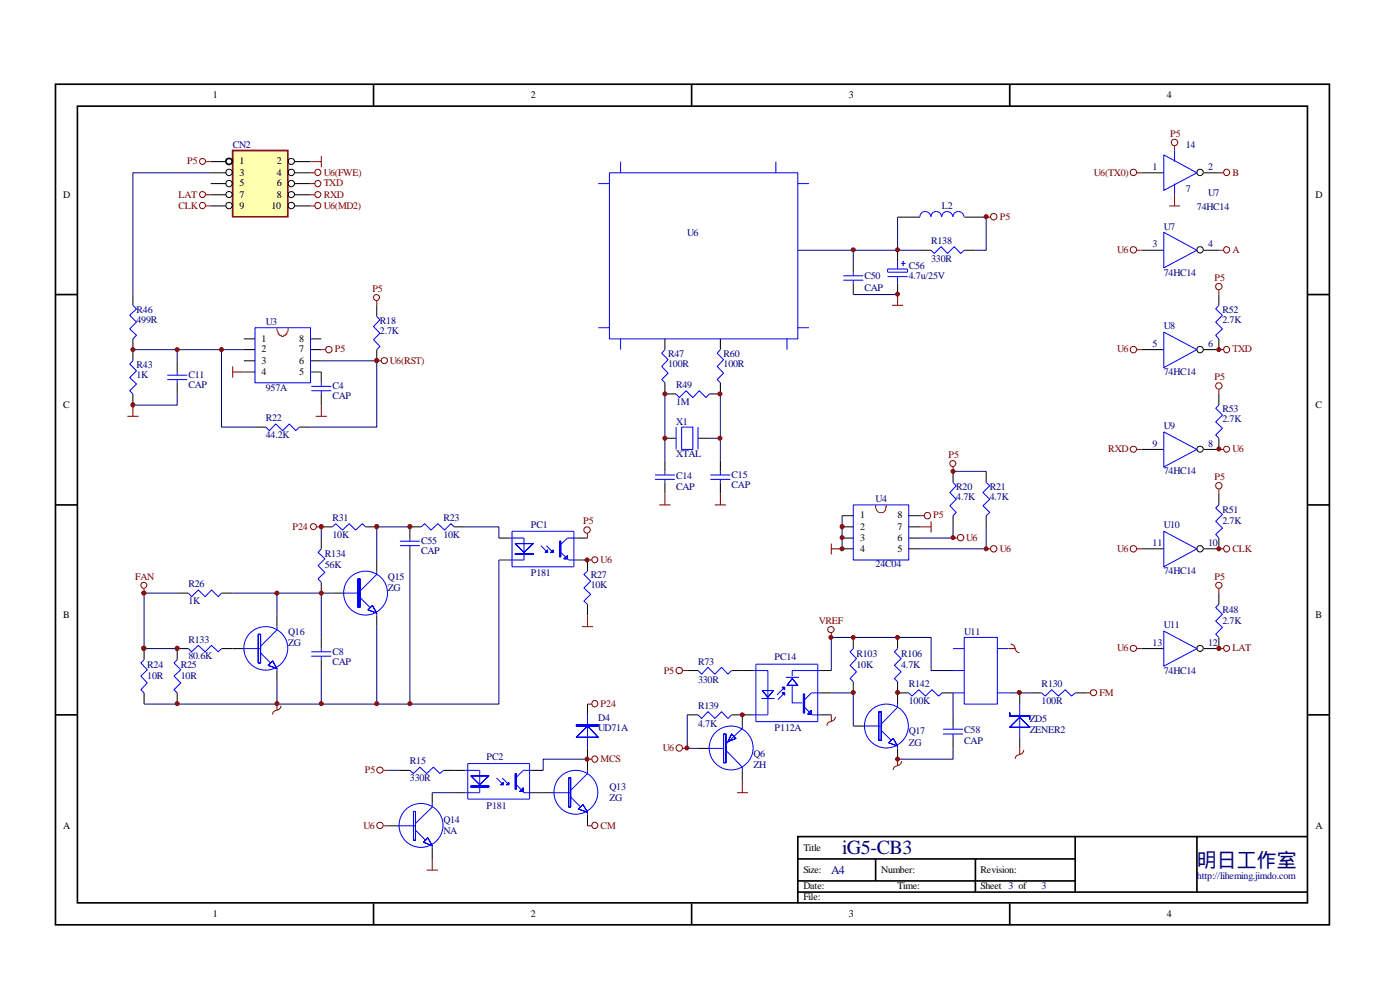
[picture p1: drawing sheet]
<svg xmlns="http://www.w3.org/2000/svg" width="297mm" height="210mm" viewBox="0 0 297 210" stroke-linecap="round" stroke-linejoin="round" font-family="sans-serif">
<g fill="none" stroke="#000" stroke-width=".35">
<path d="M11.8 17.9h270.2v178.3h-270.2zM79.2 17.9v4.6M146.7 17.9v4.6M214.2 17.9v4.6M16.4 22.5h261v169h-261zM11.8 62.5h4.6M277.5 62.5h4.6M11.8 107.1h4.6M277.5 107.1h4.6M11.8 151.6h4.6M277.5 151.6h4.6M228.1 177.5v11.7"/>
<path d="M253.9 177.5h-84.7v14.1M277.5 177.5h-23.6v11.7M79.2 191.6v4.7M146.7 191.6v4.7M169.2 182.2h58.9M169.2 189.2h108.3M169.2 186.9h58.9M185.8 182.2v4.7M206.9 182.2v7M214.2 191.6v4.7"/>
</g>
<path d="M49.4 32h11.6v13.9h-11.6z" fill="#ffffb0"/>
<path d="M49.4 31.9h11.6v14.1h-11.6z" fill="none" stroke="#800000" stroke-width=".35"/>
<circle cx="48.6" cy="34.2" r=".66" fill="none" stroke="#000" stroke-width=".35"/>
<g fill="none" stroke="#000" stroke-width=".21">
<path d="M44.7 34.3h3.2M44.7 36.7h3.2M44.7 38.9h3.2M62.6 34.3h3.3M62.6 36.7h3.3M62.6 38.9h3.3M242.1 36.7h4.8M255.4 36.7h3.2M44.7 41.3h3.2M44.7 43.7h3.2M62.6 41.3h3.3M62.6 43.7h3.3"/>
<path d="M181 55.4v2.3M190.4 46.1h4.8M190.4 53.1v2.3M195.2 53.1h2.3M204.6 53.1h2.3M204.6 46.1h4.6M242.1 53.1h4.8M255.4 53.1h3.2M28.2 62.5v2.3M28.2 71.9v4.6M37.6 76.5v2.4M51.7 71.9h2.4"/>
<path d="M51.7 74.2h2.4M51.7 76.5h2.4M51.7 78.9h2.4M65.9 71.9h2.3M65.9 74.2h2.3M65.9 76.5h2.3M65.9 78.9h2.3v2.3M79.9 64.8v2.3M79.9 74.2v2.3M141.1 71.9v2.3M152.8 71.9v2.3M181 60.1v2.4"/>
<path d="M190.4 60.1v2.4M242.1 74.2h4.8M258.6 71.9v2.3h-3.2M258.6 62.5v2.3M28.2 83.6v2.3M37.6 81.2v2.4M54.1 90.6h2.3M63.5 90.6h2.4M68.2 83.6v2.3M141.1 81.2v2.4h2.3M141.1 97.7v2.3M141.1 93h2.3"/>
<path d="M148.1 93h2.4M152.8 81.2v2.4h-2.3M152.8 97.7v2.3M202.2 100v2.4M209.2 100v2.4M242.1 95.3h4.8M258.6 93v2.3h-3.2M258.6 83.6v2.3M68.2 114.1v2.3M68.2 111.8h2.3M77.6 111.8h2.3M79.9 118.8v2.4"/>
<path d="M87 116.4v2.4M89.3 111.8h-2.3v2.3M96.4 111.8h2.3M105.8 114.1h2.3M105.8 118.8h2.3M122.3 114.1h2.3M122.3 118.8h2.3v2.4M141.1 102.4v2.3M152.8 102.4v2.3M178.6 116.4h2.4M178.6 114.1h2.4M178.6 111.8h2.4"/>
<path d="M178.6 109.4h2.4M192.8 116.4h2.4M192.8 114.1h2.4M192.8 111.8h2.4M192.8 109.4h2.4M202.2 109.4v2.4M209.2 109.4v2.4M242.1 116.4h4.8M258.6 114.1v2.3h-3.2M258.6 104.7v2.4M30.6 137.6v2.4M37.6 125.8h2.4"/>
<path d="M40 137.6h-2.4v2.4M47 137.6h4.7M47 125.8h2.4M58.8 130.6v2.3M68.2 123.5v2.3M68.2 135.2v2.4M68.2 140v2.2M70.5 125.8h2.4M79.9 130.6v2.3M124.6 128.2v2.4M181 135.2v2.4M190.4 135.2v2.4"/>
<path d="M242.1 137.6h4.8M258.6 135.2v2.4h-3.2M258.6 125.8v2.4M30.6 147v2.4M37.6 147v2.4M58.8 142.2v2.4M124.6 149.4v2.2M124.6 158.7v4.7M145.8 142.2h2.3M145.8 151.6h2.3M148.1 158.7h2.4M155.2 142.2h4.7"/>
<path d="M155.2 151.6h4.7M157.5 151.6v2.4M174 142.2h2.4M174 151.6h2.4M174 147h2.4M181 144.6v2.4M181 154h2.4M190.4 144.6v4.8M190.4 158.7v2.3M190.4 147h2.4M199.8 147h2.4M202.2 151.6v2.4"/>
<path d="M202.2 156.4v2.3M216.3 147v2.4M216.3 156.4v2.3M218.6 147h2.4M228.1 147h2.3M82.3 175.2h2.4M84.7 163.4h2.3M91.7 168.1v2.3M91.7 179.8v2.4M94.1 163.4h4.6M96.4 168.1h2.3M112.9 163.4h2.3"/>
<path d="M112.9 168.1h4.6M124.6 172.8v2.4M157.5 163.4v2.4"/>
<circle cx="48.6" cy="38.9" r=".68"/>
<circle cx="48.6" cy="36.6" r=".68"/>
<circle cx="61.8" cy="38.9" r=".68"/>
<circle cx="61.8" cy="36.6" r=".68"/>
<circle cx="61.8" cy="34.2" r=".66"/>
<circle cx="254.6" cy="36.6" r=".68"/>
<circle cx="48.6" cy="43.6" r=".68"/>
<circle cx="48.6" cy="41.3" r=".66"/>
<circle cx="61.8" cy="43.6" r=".68"/>
<circle cx="61.8" cy="41.3" r=".66"/>
<circle cx="254.6" cy="53" r=".68"/>
<circle cx="254.6" cy="74.2" r=".68"/>
<circle cx="254.6" cy="95.3" r=".66"/>
<circle cx="254.6" cy="116.4" r=".68"/>
<circle cx="254.6" cy="137.5" r=".66"/>
</g>
<g fill="none" stroke="#800000" stroke-width=".21">
<path d="M43.7 34.3h1M65.9 34.3h2.3M65.9 36.7h.9M65.9 38.9h.9M68.2 33.1v2.4M241.2 36.7h.9M249.2 31v.9M258.6 36.7h1M43.7 41.3h1M43.7 43.7h1M65.9 41.3h.9M65.9 43.7h.9"/>
<path d="M209.2 46.1h.9M241.2 53.1h.9M248.1 43.7h2.3M249.2 41.3v2.4M258.6 53.1h1M49.4 77.7v2.4M49.4 78.9h2.3M68.2 74.2h.9M79.9 63.8v1M79.9 76.5h1M189.2 64.8h2.4M190.4 62.5v2.3"/>
<path d="M241.2 74.2h.9M258.6 74.2h1M258.6 61.6v.9M27 88.3h2.4M28.2 85.9v2.4M67 88.3h2.3M68.2 85.9v2.4M202.2 99.1v.9M241.2 95.3h.9M258.6 82.6v1M258.6 95.3h1M67.2 111.8h1"/>
<path d="M124.6 113.2v.9M124.6 118.8h1M139.9 107.1h2.3M141.1 104.7v2.4M151.6 107.1h2.4M152.8 104.7v2.4M176.4 116.4h2.2M176.4 115.3v2.3M195.2 111.8h2.3M195.2 109.4h.9M197.5 110.6v2.3M202.2 114.1h.9"/>
<path d="M209.2 116.4h.9M241.2 116.4h.9M258.6 103.8v.9M258.6 116.4h1M30.6 124.9v.9M123.4 132.9h2.4M124.6 130.6v2.3M176.4 134.3v.9M214 137.6h1.4M214.4 136.7a.87 .87 0 0 1 .9 .8M215.4 137.5a.87 .87 0 0 0 .8 .9M241.2 137.6h.9"/>
<path d="M258.6 124.9v.9M258.6 137.6h1M58.7 150.7a.8 .8 0 0 0-.9 .9M58.8 149.4v1.3M59.6 149.7a.94 .94 0 0 1-.9 .9M124.6 149.4h1M144.9 142.2h.9M144.9 158.7h.9M176.3 153.1a.8 .8 0 0 0-.9 .8M176.4 151.6v1.5M177.2 152.1a.94 .94 0 0 1-.9 .9M216.3 158.7v1.4"/>
<path d="M217.2 159.1a.94 .94 0 0 1-1 .9M230.4 147h.9M81.4 163.4h.9M81.4 175.2h.9M124.6 175.2h1M124.6 161h1M156.4 168.1h2.3M157.5 165.8v2.3M190.3 162.5a.8 .8 0 0 0-.8 .8M190.4 161v1.5M191.3 161.5a.94 .94 0 0 1-1 .9M216.2 160.1a.8 .8 0 0 0-.8 .9"/>
<path d="M90.5 184.6h2.4M91.7 182.2v2.4"/>
<circle cx="43" cy="34.2" r=".64"/>
<circle cx="67.4" cy="38.9" r=".66"/>
<circle cx="67.4" cy="36.6" r=".66"/>
<circle cx="240.4" cy="36.6" r=".68"/>
<circle cx="249.2" cy="30.2" r=".68"/>
<circle cx="260.2" cy="36.6" r=".66"/>
<circle cx="42.9" cy="43.6" r=".66"/>
<circle cx="43" cy="41.3" r=".64"/>
<circle cx="67.4" cy="43.6" r=".66"/>
<circle cx="67.4" cy="41.3" r=".64"/>
<circle cx="210.8" cy="46" r=".68"/>
<circle cx="240.4" cy="53" r=".68"/>
<circle cx="260.2" cy="53" r=".66"/>
<circle cx="69.8" cy="74.2" r=".68"/>
<circle cx="79.9" cy="63.1" r=".64"/>
<circle cx="81.5" cy="76.5" r=".66"/>
<circle cx="240.4" cy="74.2" r=".68"/>
<circle cx="258.6" cy="60.8" r=".68"/>
<circle cx="260.2" cy="74.1" r=".66"/>
<circle cx="202.1" cy="98.3" r=".64"/>
<circle cx="240.5" cy="95.3" r=".66"/>
<circle cx="258.6" cy="81.9" r=".68"/>
<circle cx="260.2" cy="95.3" r=".64"/>
<circle cx="66.5" cy="111.7" r=".64"/>
<circle cx="124.5" cy="112.4" r=".68"/>
<circle cx="126.2" cy="118.7" r=".64"/>
<circle cx="196.8" cy="109.4" r=".68"/>
<circle cx="203.8" cy="114" r=".68"/>
<circle cx="210.8" cy="116.4" r=".68"/>
<circle cx="240.4" cy="116.4" r=".68"/>
<circle cx="258.6" cy="103" r=".68"/>
<circle cx="260.2" cy="116.4" r=".66"/>
<circle cx="30.5" cy="124.1" r=".64"/>
<circle cx="176.3" cy="133.6" r=".66"/>
<circle cx="240.5" cy="137.5" r=".66"/>
<circle cx="258.6" cy="124.2" r=".66"/>
<circle cx="260.2" cy="137.5" r=".64"/>
<circle cx="126.2" cy="149.2" r=".66"/>
<circle cx="144.1" cy="142.2" r=".68"/>
<circle cx="144.1" cy="158.7" r=".68"/>
<circle cx="232" cy="146.9" r=".66"/>
<circle cx="80.6" cy="175.1" r=".68"/>
<circle cx="80.6" cy="163.4" r=".66"/>
<circle cx="126.2" cy="161" r=".66"/>
<circle cx="126.2" cy="175.1" r=".66"/>
</g>
<g fill="none" stroke="#00f" stroke-width=".21">
<path d="M126.9 38.9h2.4M129.3 36.7h39.9v35.2h-39.9zM131.7 34.3v2.4M164.6 34.3v2.4M169.2 38.9h2.4M246.9 32.9l7 3.8-7 3.7zM249.2 31.9v2.4M249.2 38.9v2.4M178.9 58.5h4.2M178.9 59.4h4.2M181 57.7v.8M181 59.4v.7"/>
<path d="M188.3 57.1h4.2v.6h-4.2zM188.3 58.7h4.2M190.4 55.4v1.7M190.4 58.7v1.4M191.2 55.9h.9M191.6 55.4v1M195.2 46a1.14 1.14 0 0 1 1.1-1.1 1.14 1.14 0 0 1 1.1 1.1M197.5 46a1.1 1.1 0 0 1 1.1-1.1 1.1 1.1 0 0 1 1.1 1.1M197.5 53.1l.7 .7 1.4-1.5 1.4 1.5 1.4-1.5 1.4 1.5 .8-.7M199.8 46a1.14 1.14 0 0 1 1.2-1.1 1.14 1.14 0 0 1 1.1 1.1M202.2 46a1.14 1.14 0 0 1 1.1-1.1 1.14 1.14 0 0 1 1.2 1.1M246.9 49.3l7 3.8-7 3.7z"/>
<path d="M28.2 64.8l.8 .7-1.5 1.4 1.5 1.4-1.5 1.5 1.5 1.3-.8 .8M28.2 76.5l-.7 .7 1.5 1.5-1.5 1.4 1.5 1.3-1.5 1.5 .7 .7M35.5 79.6h4.2M37.6 78.9v.7M54.1 69.5h11.8v11.7h-11.8zM79.9 67.1l.7 .7-1.4 1.5 1.4 1.4-1.4 1.4 1.4 1.4-.7 .7M126.9 69.5h2.4M131.7 71.9v2.3M141.1 74.2l-.7 .7 1.3 1.4-1.3 1.4 1.3 1.5-1.3 1.3 .7 .7M152.8 74.2l-.7 .7 1.4 1.4-1.4 1.4 1.4 1.5-1.4 1.3 .7 .7M167 71.9v2.3M169.2 69.5h2.4"/>
<path d="M246.9 70.4l7 3.8-7 3.8zM258.6 64.8l-.7 .7 1.4 1.4-1.4 1.4 1.4 1.5-1.4 1.3 .7 .8M35.5 80.5h4.2M37.6 80.5v.7M56.4 90.6l.7 .8 1.4-1.5 1.4 1.5 1.5-1.5 1.3 1.5 .8-.8M66 82h4.3M66 82.9h4.3M68.2 81.2v.8M68.2 82.9v.7M141.1 100v.8M143.4 83.6l.7 .7 1.4-1.4 1.5 1.4 1.3-1.4 1.5 1.4 .7-.7M143.4 90.6v4.7"/>
<path d="M144.6 90.6h2.4v4.7h-2.4zM148.1 90.6v4.7M152.8 100v.8M246.9 91.6l7 3.7-7 3.8zM258.6 85.9l-.7 .7 1.4 1.5-1.4 1.4 1.4 1.3-1.4 1.5 .7 .7M68.2 116.4l-.7 .8 1.4 1.3-1.4 1.5 1.4 1.4-1.4 1.4 .7 .7M70.5 111.8l.7-.7 1.4 1.3 1.5-1.3 1.3 1.3 1.5-1.3 .7 .7M84.8 114.8h4.3M84.8 115.7h4.3M87 114.1v.7M87 115.7v.7M89.3 111.8l.8-.7 1.3 1.3 1.5-1.3 1.4 1.3 1.4-1.3 .7 .7"/>
<path d="M108.1 114.1h3.1v4.7h-3.1M108.6 112.7h13.2v7.5h-13.2zM114.7 115.7l1.5 1.5M115.9 115.7l1.4 1.5M119 117.2l1.6 1.6h1.7M122.3 114.1h-1.9l-1.4 1.4M138.9 100.8h4.3M138.9 101.7h4.3M141.1 101.7v.7M150.7 100.8h4.2M150.7 101.7h4.2M152.8 101.7v.7"/>
<path d="M181 107.1h11.8v11.7h-11.8zM202.2 102.4l.7 .6-1.4 1.5 1.4 1.4-1.4 1.4 1.4 1.4-.7 .7M209.2 102.4l.8 .6-1.5 1.5 1.5 1.4-1.5 1.4 1.5 1.4-.8 .7M246.9 112.7l7 3.7-7 3.8zM258.6 107.1l-.7 .7 1.4 1.3-1.4 1.5 1.4 1.4-1.4 1.4 .7 .7M30.6 140l-.7 .6 1.3 1.5-1.3 1.3 1.3 1.5-1.3 1.4 .7 .7M37.6 140l-.7 .6 1.5 1.5-1.5 1.3 1.5 1.5-1.5 1.4 .7 .7M40 125.8l.6 .8 1.5-1.5 1.4 1.5 1.4-1.5 1.4 1.5 .7-.8M40 137.6l.6 .7 1.5-1.4 1.4 1.4 1.4-1.4 1.4 1.4 .7-.7M51.7 137.6h3.6M55.3 138.5l2.1 2.1M58.8 132.9v.7l-3.5 3.5"/>
<path d="M66 138.3h4.3M66 139.2h4.3M68.2 137.6v.7M68.2 139.2v.8M72.9 125.8h3.5M76.4 126.7l2.1 2.2M79.9 121.2v.6l-3.5 3.6M79.9 130v.6M124.6 121.2l-.7 .6 1.4 1.5-1.4 1.4 1.4 1.4-1.4 1.4 .7 .7M181 137.6l-.7 .7 1.4 1.4-1.4 1.4 1.4 1.4-1.4 1.4 .7 .7M190.4 137.6l-.7 .7 1.5 1.4-1.5 1.4 1.5 1.4-1.5 1.4 .7 .7M202.2 137.6h2.4"/>
<path d="M204.6 135.2h7v14.2h-7zM211.6 137.6h2.4M246.9 133.9l7 3.7-7 3.7zM258.6 128.2l-.7 .7 1.4 1.4-1.4 1.4 1.4 1.4-1.4 1.4 .7 .7M58.8 141.8v.4M124.6 151.6v7.1M148.1 142.2l.7 .8 1.4-1.4 1.4 1.4 1.5-1.4 1.3 1.4 .8-.8M148.1 151.6l.7 .8 1.4-1.4 1.4 1.4 1.5-1.4 1.3 1.4 .8-.8M150.2 158.7h3.3M154 159.2l3.5 3.5v.7M157.5 154v.5l-3.5 3.3M159.9 142.2h3v9.4h-3"/>
<path d="M160.4 140.9h13.1v12.2h-13.1zM161.5 148.2h2.8M166.2 146l-1.4 1.4M166.5 147l-1.5 1.4M166.7 143.7h2.8M168.1 145.4v3.7h2.1M170.7 150l1.6 1.6h1.7M174 142.2h-5.9v1.2M174 147h-1.9l-1.4 1.4M183.4 154h3.5M186.9 154.9l2.2 2.2M190.4 149.4v.6l-3.5 3.6"/>
<path d="M190.4 158.2v.5M192.8 147l.7 .7 1.4-1.4 1.4 1.4 1.4-1.4 1.4 1.4 .7-.7M200.1 154.7h4.2M200.1 155.7h4.2M202.2 147h2.4M202.2 142.2h2.4M202.2 154v.7M202.2 155.7v.7M211.6 147h2.4M216.3 149.4v7M221 147l.7 .7 1.4-1.4 1.4 1.4 1.5-1.4 1.3 1.4 .8-.7M84.7 175.2h3.4"/>
<path d="M87 163.4l.7 .7 1.4-1.4 1.4 1.4 1.4-1.4 1.4 1.4 .8-.7M88.1 176.1l2.2 2.1M91.7 170.4v.8l-3.6 3.5M91.7 179.4v.4M98.7 163.4h3.1v4.7h-3.1M99.2 162h13.2v7.5h-13.2zM105.3 165l1.5 1.5M106.5 165l1.4 1.5M109.6 166.5l1.6 1.6h1.7M112.9 163.4h-1.9l-1.4 1.4M117.5 168.1h3.6M121.1 169.1l2.1 2.1"/>
<path d="M124.6 163.4v.7l-3.5 3.5M124.6 172.3v.5"/>
<circle cx="56.4" cy="137.5" r="4.6"/>
<circle cx="77.5" cy="125.8" r="4.7"/>
<circle cx="155.1" cy="158.7" r="4.7"/>
<circle cx="188" cy="154" r="4.7"/>
<circle cx="89.3" cy="175.1" r="4.7"/>
<circle cx="122.2" cy="168.1" r="4.7"/>
</g>
<path d="M58.8 69.5v.7l.2 .2v.5h.3v.2h.4v.3h.5v-.3h.4v-.2h.3v-.5l.2-.2v-.7M185.8 107.1v.2a1.17 1.17 0 0 0 .5 1.2 1.17 1.17 0 0 0 1.3 0l.3-.3 .1-1.1" fill="none" stroke="#f00" stroke-width=".21"/>
<g fill="none" stroke="#000080" stroke-width=".21">
<path d="M44.7 36.7h-16.5v25.8M169.2 53.1h21.2M181 53.1v2.3M190.4 46.1v7h4.8M209.2 46.1v7h-2.3M28.2 74.2h23.5M37.6 74.2v2.3M47 74.2v16.4h7.1M68.2 76.5h11.7v14.1h-14M181 62.5h9.4M37.6 83.6v2.3h-9.4M141.1 83.6v14.1"/>
<path d="M150.5 93h2.3M152.8 83.6v14.1M202.2 100h7M68.2 111.8v2.3M87 111.8h-7.1v7M87 118.8v30.6M98.7 111.8h7.1v2.3M105.8 118.8v30.6h-25.9M178.6 109.4v7M202.2 111.8v2.3h-7M209.2 111.8v4.6h-14M37.6 125.8h-7v11.8h7"/>
<path d="M49.4 125.8h21.1M58.8 125.8v4.8M68.2 125.8v9.4M79.9 132.9v16.5h-49.3M58.8 144.6v4.8M68.2 142.2v7.2M145.8 151.6v7.1h2.3M176.4 142.2v-7h21.1v7h4.7M176.4 147h4.6v7M202.2 158.7v2.3h-11.8M202.2 147v4.6M214 147h4.6"/>
<path d="M82.3 163.4h2.4M91.7 168.1h4.7M124.6 161h-9.4v2.4"/>
</g>
<circle cx="28.2" cy="74.2" r=".42" fill="#800000" stroke="#800000" stroke-width=".21"/>
<g fill="#800000" stroke="#800000" stroke-width=".21">
<circle cx="47" cy="74.2" r=".42"/>
<circle cx="37.6" cy="74.2" r=".42"/>
<circle cx="28.2" cy="85.9" r=".45"/>
<circle cx="79.9" cy="76.5" r=".45"/>
<circle cx="58.8" cy="125.8" r=".42"/>
<circle cx="30.5" cy="125.8" r=".45"/>
<circle cx="30.5" cy="137.5" r=".48"/>
<circle cx="37.6" cy="137.5" r=".45"/>
<circle cx="37.6" cy="149.3" r=".42"/>
<circle cx="68.1" cy="111.7" r=".45"/>
<circle cx="79.9" cy="111.7" r=".45"/>
<circle cx="86.9" cy="111.7" r=".45"/>
<circle cx="79.9" cy="149.3" r=".42"/>
<circle cx="87" cy="149.3" r=".42"/>
<circle cx="68.2" cy="125.8" r=".42"/>
<circle cx="68.2" cy="149.3" r=".42"/>
<circle cx="124.5" cy="118.8" r=".42"/>
<circle cx="58.8" cy="149.3" r=".42"/>
<circle cx="124.5" cy="161" r=".42"/>
<circle cx="181" cy="53" r=".42"/>
<circle cx="190.4" cy="53" r=".42"/>
<circle cx="209.2" cy="46" r=".42"/>
<circle cx="190.4" cy="62.4" r=".42"/>
<circle cx="141.1" cy="83.6" r=".42"/>
<circle cx="141.1" cy="93" r=".42"/>
<circle cx="152.7" cy="83.6" r=".42"/>
<circle cx="152.7" cy="93" r=".42"/>
<circle cx="202.2" cy="100" r=".42"/>
<circle cx="202.2" cy="114" r=".42"/>
<circle cx="209.2" cy="116.4" r=".42"/>
<circle cx="178.6" cy="116.4" r=".42"/>
<circle cx="178.6" cy="111.7" r=".45"/>
<circle cx="178.6" cy="114" r=".42"/>
<circle cx="258.6" cy="74.2" r=".42"/>
<circle cx="258.6" cy="95.2" r=".42"/>
<circle cx="258.6" cy="116.4" r=".42"/>
<circle cx="258.5" cy="137.5" r=".45"/>
<circle cx="157.5" cy="151.6" r=".42"/>
<circle cx="181" cy="146.9" r=".42"/>
<circle cx="181" cy="135.2" r=".42"/>
<circle cx="190.4" cy="146.9" r=".42"/>
<circle cx="190.4" cy="135.2" r=".42"/>
<circle cx="145.7" cy="158.7" r=".42"/>
<circle cx="176.3" cy="135.2" r=".42"/>
<circle cx="190.4" cy="161" r=".42"/>
<circle cx="216.2" cy="146.9" r=".42"/>
</g>
<g fill="#00f" stroke="#00f" stroke-width=".21">
<path d="M109.3 115.3h3.8l-1.9 1.9zM109.3 115.3h3.8l-1.9 1.9z" fill-rule="evenodd"/>
<path d="M109.3 117.4h3.8v.2h-3.8zM109.3 117.4h3.8v.2h-3.8z" fill-rule="evenodd"/>
<path d="M116.8 117.2h.5v-.5zM116.8 117.2h.5v-.5z" fill-rule="evenodd"/>
<path d="M115.7 117.2h.5v-.5zM115.7 117.2h.5v-.5z" fill-rule="evenodd"/>
<path d="M118.7 114.8v3.3h.3v-3.3zM118.7 114.8v3.3h.3v-3.3z" fill-rule="evenodd"/>
<path d="M119.6 118.5l.8-.6v.6zM119.6 118.5l.8-.6v.6z" fill-rule="evenodd"/>
<path d="M99.9 164.6h3.8l-1.9 1.9zM99.9 164.6h3.8l-1.9 1.9z" fill-rule="evenodd"/>
<path d="M99.9 166.7h3.8v.3h-3.8zM99.9 166.7h3.8v.3h-3.8z" fill-rule="evenodd"/>
<path d="M107.4 166.5h.5v-.5zM107.4 166.5h.5v-.5z" fill-rule="evenodd"/>
<path d="M106.3 166.5h.5v-.5zM106.3 166.5h.5v-.5z" fill-rule="evenodd"/>
<path d="M109.3 164.1v3.3h.3v-3.3zM109.3 164.1v3.3h.3v-3.3z" fill-rule="evenodd"/>
<path d="M111 167.1v.8h-.8zM111 167.1v.8h-.8z" fill-rule="evenodd"/>
<path d="M75.9 122.8v6.1h.5v-6.1zM75.9 122.8v6.1h.5v-6.1z" fill-rule="evenodd"/>
<path d="M78.1 129.4l1.8 .6-.9-1.6zM78.1 129.4l1.8 .6-.9-1.6z" fill-rule="evenodd"/>
<path d="M54.8 134.5v6.1h.5v-6.1zM54.8 134.5v6.1h.5v-6.1z" fill-rule="evenodd"/>
<path d="M57.8 140.2l-.9 .9 1.9 .7zM57.8 140.2l-.9 .9 1.9 .7z" fill-rule="evenodd"/>
<path d="M87.7 172.1v6.1h.4v-6.1zM87.7 172.1v6.1h.4v-6.1z" fill-rule="evenodd"/>
<path d="M90.8 177.7l-1 .9 1.9 .8zM90.8 177.7l-1 .9 1.9 .8z" fill-rule="evenodd"/>
<path d="M120.6 165v6.2h.5v-6.2zM120.6 165v6.2h.5v-6.2z" fill-rule="evenodd"/>
<path d="M122.7 171.6l1.9 .7-.9-1.6zM122.7 171.6l1.9 .7-.9-1.6z" fill-rule="evenodd"/>
<path d="M122.3 153.8v.2h4.6v-.2zM122.3 153.8v.2h4.6v-.2z" fill-rule="evenodd"/>
<path d="M122.3 156.4l2.3-2.4 2.3 2.4zM122.3 156.4l2.3-2.4 2.3 2.4z" fill-rule="evenodd"/>
<path d="M161.7 146.5h2.4l-1.2 1.4zM161.7 146.5h2.4l-1.2 1.4z" fill-rule="evenodd"/>
<path d="M165.9 145.8l.6 .5v-.5zM165.9 145.8l.6 .5v-.5z" fill-rule="evenodd"/>
<path d="M165.9 147l.6 .4v-.4zM165.9 147l.6 .4v-.4z" fill-rule="evenodd"/>
<path d="M170.4 147.2v4h.3v-4zM170.4 147.2v4h.3v-4z" fill-rule="evenodd"/>
<path d="M172.1 150.7v.8h-.7zM172.1 150.7v.8h-.7z" fill-rule="evenodd"/>
<path d="M168.1 143.9l1.1 1.5h-2.2zM168.1 143.9l1.1 1.5h-2.2z" fill-rule="evenodd"/>
<path d="M153.5 155.7v6.1h.5v-6.1zM153.5 155.7v6.1h.5v-6.1z" fill-rule="evenodd"/>
<path d="M155.2 155.7l.9 .9-1.7 .7zM155.2 155.7l.9 .9-1.7 .7z" fill-rule="evenodd"/>
<path d="M186.4 151v6.1h.5v-6.1zM186.4 151v6.1h.5v-6.1z" fill-rule="evenodd"/>
<path d="M188.6 157.6l1.8 .6-.9-1.6zM188.6 157.6l1.8 .6-.9-1.6z" fill-rule="evenodd"/>
<path d="M214.2 151.2v.7h4.2v.7v-.7h-4.2zM214.2 151.2v.7h4.2v.7v-.7h-4.2z" fill-rule="evenodd"/>
<path d="M214.2 154.3l2.1-2.2 2.1 2.2zM214.2 154.3l2.1-2.2 2.1 2.2z" fill-rule="evenodd"/>
</g>
<g font-size="4.2" fill="#000080">
<text x="178.6" y="181.1">iG5-CB3</text>
<text x="253.9" y="184">明日工作室</text>
</g>
<text font-size="2.5" fill="#000080" x="176.4" y="185.3">A4</text>
<g font-size="2.1">
<text x="45.1" y="20.8">1</text>
<text x="112.6" y="20.8">2</text>
<text x="180.1" y="20.8">3</text>
<text x="247.6" y="20.8">4</text>
<text x="50.8" y="34.9">1</text>
<text x="58.8" y="34.9">2</text>
<text x="13.4" y="41.9">D</text>
<text x="50.8" y="37.3">3</text>
<text x="50.8" y="39.5">5</text>
<text x="50.8" y="41.9">7</text>
<text x="58.8" y="37.3">4</text>
<text x="58.8" y="39.5">6</text>
<text x="58.8" y="41.9">8</text>
<text x="279.1" y="41.9">D</text>
<text x="50.8" y="44.3">9</text>
<text x="57.6" y="44.3">10</text>
<text x="55.5" y="72.5">1</text>
<text x="55.5" y="74.8">2</text>
<text x="55.5" y="77.1">3</text>
<text x="63.5" y="77.1">6</text>
<text x="63.5" y="74.8">7</text>
<text x="63.5" y="72.5">8</text>
<text x="55.5" y="79.5">4</text>
<text x="63.5" y="79.5">5</text>
<text x="13.4" y="86.5">C</text>
<text x="279.1" y="86.5">C</text>
<text x="182.5" y="110">1</text>
<text x="182.5" y="112.4">2</text>
<text x="190.4" y="112.4">7</text>
<text x="190.4" y="110">8</text>
<text x="182.5" y="114.7">3</text>
<text x="182.5" y="117.1">4</text>
<text x="190.4" y="117.1">5</text>
<text x="190.4" y="114.7">6</text>
<text x="13.4" y="131.1">B</text>
<text x="279.1" y="131.1">B</text>
<text x="13.4" y="175.8">A</text>
<text x="279.1" y="175.8">A</text>
<text x="170.4" y="180.4">Title</text>
<text x="170.4" y="185.2">Size:</text>
<text x="186.9" y="185.2">Number:</text>
<text x="208" y="185.2">Revision:</text>
<text x="170.4" y="188.6">Date:</text>
<text x="170.4" y="191">File:</text>
<text x="190.4" y="188.6">Time:</text>
<text x="208" y="188.6">Sheet 3 of</text>
<text x="45.1" y="194.6">1</text>
<text x="112.6" y="194.6">2</text>
<text x="180.1" y="194.6">3</text>
<text x="247.6" y="194.6">4</text>
</g>
<g font-size="2.1" fill="#800000">
<text x="248.2" y="29">P5</text>
<text x="39.7" y="34.9">P5</text>
<text x="37.8" y="41.9">LAT</text>
<text x="68.7" y="37.3">U6(FWE)</text>
<text x="68.7" y="39.5">TXD</text>
<text x="68.7" y="41.9">RXD</text>
<text x="232.1" y="37.3">U6(TX0)</text>
<text x="261.5" y="37.3">B</text>
<text x="37.8" y="44.3">CLK</text>
<text x="68.7" y="44.3">U6(MD2)</text>
<text x="212.1" y="46.7">P5</text>
<text x="237" y="53.7">U6</text>
<text x="261.5" y="53.7">A</text>
<text x="257.6" y="59.5">P5</text>
<text x="79" y="61.9">P5</text>
<text x="71" y="74.8">P5</text>
<text x="82.7" y="77.1">U6(RST)</text>
<text x="237" y="74.8">U6</text>
<text x="261.5" y="74.8">TXD</text>
<text x="257.6" y="80.7">P5</text>
<text x="235.1" y="95.9">RXD</text>
<text x="261.5" y="95.9">U6</text>
<text x="201.3" y="97.1">P5</text>
<text x="257.6" y="101.8">P5</text>
<text x="62.1" y="112.4">P24</text>
<text x="123.7" y="111.2">P5</text>
<text x="198" y="110">P5</text>
<text x="127.4" y="119.4">U6</text>
<text x="205" y="114.7">U6</text>
<text x="212.1" y="117.1">U6</text>
<text x="237" y="117.1">U6</text>
<text x="261.5" y="117.1">CLK</text>
<text x="28.7" y="122.9">FAN</text>
<text x="257.6" y="122.9">P5</text>
<text x="173.7" y="132.3">VREF</text>
<text x="140.8" y="142.9">P5</text>
<text x="237" y="138.2">U6</text>
<text x="261.5" y="138.2">LAT</text>
<text x="127.4" y="149.9">P24</text>
<text x="233.3" y="147.6">FM</text>
<text x="127.4" y="161.6">MCS</text>
<text x="140.6" y="159.3">U6</text>
<text x="77.4" y="164">P5</text>
<text x="77.1" y="175.8">U6</text>
<text x="127.4" y="175.8">CM</text>
</g>
<g font-size="2.1" fill="#000080">
<text x="49.4" y="31.3">CN2</text>
<text x="251.5" y="31.3">14</text>
<text x="244.5" y="36.1">1</text>
<text x="251.5" y="40.7">7</text>
<text x="256.3" y="41.7">U7</text>
<text x="256.3" y="36.1">2</text>
<text x="199.8" y="44.3">L2</text>
<text x="253.9" y="44.5">74HC14</text>
<text x="145.8" y="50.1">U6</text>
<text x="197.5" y="51.8">R138</text>
<text x="244.5" y="52.5">3</text>
<text x="246.9" y="48.8">U7</text>
<text x="256.3" y="52.5">4</text>
<text x="183.4" y="59.3">C50</text>
<text x="192.8" y="57">C56</text>
<text x="192.8" y="59.3">4.7u/25V</text>
<text x="197.5" y="55.5">330R</text>
<text x="246.9" y="58.6">74HC14</text>
<text x="183.4" y="61.6">CAP</text>
<text x="29" y="66.4">R46</text>
<text x="29" y="68.5">499R</text>
<text x="56.4" y="68.9">U3</text>
<text x="80.6" y="68.7">R18</text>
<text x="80.6" y="70.8">2.7K</text>
<text x="246.9" y="69.8">U8</text>
<text x="259.3" y="66.4">R52</text>
<text x="259.3" y="68.5">2.7K</text>
<text x="141.7" y="75.8">R47</text>
<text x="141.7" y="77.8">100R</text>
<text x="153.5" y="75.8">R60</text>
<text x="153.5" y="77.8">100R</text>
<text x="244.5" y="73.7">5</text>
<text x="256.3" y="73.7">6</text>
<text x="29" y="78.1">R43</text>
<text x="29" y="80.2">1K</text>
<text x="40" y="80.2">C11</text>
<text x="40" y="82.3">CAP</text>
<text x="56.4" y="83">957A</text>
<text x="70.5" y="82.5">C4</text>
<text x="143.4" y="82.3">R49</text>
<text x="246.9" y="79.5">74HC14</text>
<text x="56.4" y="89.3">R22</text>
<text x="70.5" y="84.7">CAP</text>
<text x="143.4" y="85.9">1M</text>
<text x="259.3" y="87.5">R53</text>
<text x="259.3" y="89.6">2.7K</text>
<text x="56.4" y="92.9">44.2K</text>
<text x="143.4" y="90.1">X1</text>
<text x="244.5" y="94.7">9</text>
<text x="246.9" y="91">U9</text>
<text x="256.3" y="94.7">8</text>
<text x="143.4" y="101.6">C14</text>
<text x="143.4" y="96.9">XTAL</text>
<text x="155.2" y="101.3">C15</text>
<text x="246.9" y="100.6">74HC14</text>
<text x="143.4" y="103.9">CAP</text>
<text x="155.2" y="103.5">CAP</text>
<text x="185.8" y="106.5">U4</text>
<text x="202.9" y="103.9">R20</text>
<text x="202.9" y="106">4.7K</text>
<text x="210" y="103.9">R21</text>
<text x="210" y="106">4.7K</text>
<text x="70.5" y="110.5">R31</text>
<text x="94.1" y="110.5">R23</text>
<text x="112.6" y="111.9">PC1</text>
<text x="246.9" y="112.1">U10</text>
<text x="259.3" y="108.9">R51</text>
<text x="259.3" y="111.2">2.7K</text>
<text x="68.9" y="118.2">R134</text>
<text x="70.5" y="114.2">10K</text>
<text x="89.3" y="115.4">C55</text>
<text x="89.3" y="117.5">CAP</text>
<text x="94.1" y="114.2">10K</text>
<text x="244.5" y="115.9">11</text>
<text x="256.3" y="115.9">10</text>
<text x="40" y="124.5">R26</text>
<text x="68.9" y="120.6">56K</text>
<text x="82.3" y="122.9">Q15</text>
<text x="82.3" y="125.3">ZG</text>
<text x="112.6" y="122.3">P181</text>
<text x="125.3" y="122.7">R27</text>
<text x="125.3" y="124.8">10K</text>
<text x="185.8" y="120.3">24C04</text>
<text x="246.9" y="121.8">74HC14</text>
<text x="40" y="128.1">1K</text>
<text x="259.3" y="130">R48</text>
<text x="40" y="136.3">R133</text>
<text x="61.1" y="134.7">Q16</text>
<text x="61.1" y="137">ZG</text>
<text x="204.6" y="134.7">U11</text>
<text x="244.5" y="137">13</text>
<text x="246.9" y="133.3">U11</text>
<text x="256.3" y="137">12</text>
<text x="259.3" y="132.3">2.7K</text>
<text x="31.2" y="141.7">R24</text>
<text x="38.4" y="141.7">R25</text>
<text x="40" y="139.9">80.6K</text>
<text x="70.5" y="138.9">C8</text>
<text x="70.5" y="141">CAP</text>
<text x="148.1" y="141">R73</text>
<text x="164.3" y="140">PC14</text>
<text x="181.7" y="139.4">R103</text>
<text x="181.7" y="141.7">10K</text>
<text x="191.2" y="139.4">R106</text>
<text x="191.2" y="141.7">4.7K</text>
<text x="246.9" y="142.9">74HC14</text>
<text x="31.2" y="144">10R</text>
<text x="38.4" y="144">10R</text>
<text x="148.1" y="144.8">330R</text>
<text x="192.8" y="145.7">R142</text>
<text x="192.8" y="149.4">100K</text>
<text x="221" y="145.7">R130</text>
<text x="221" y="149.4">100R</text>
<text x="126.9" y="153">D4</text>
<text x="126.9" y="155.1">UD71A</text>
<text x="148.1" y="150.4">R139</text>
<text x="148.1" y="154.2">4.7K</text>
<text x="164.3" y="155.1">P112A</text>
<text x="192.8" y="155.8">Q17</text>
<text x="204.6" y="155.5">C58</text>
<text x="218.4" y="153.2">ZD5</text>
<text x="218.4" y="155.5">ZENER2</text>
<text x="103.2" y="161.2">PC2</text>
<text x="159.9" y="160.5">Q6</text>
<text x="192.8" y="158.2">ZG</text>
<text x="204.6" y="157.9">CAP</text>
<text x="87" y="162.1">R15</text>
<text x="87" y="165.7">330R</text>
<text x="129.3" y="167.6">Q13</text>
<text x="159.9" y="162.8">ZH</text>
<text x="103.2" y="171.5">P181</text>
<text x="129.3" y="169.9">ZG</text>
<text x="94.1" y="174.6">Q14</text>
<text x="94.1" y="177">NA</text>
<text x="221" y="188.6">3</text>
<text x="253.9" y="186.4">http://liheming.jimdo.com</text>
</g>
</svg>
